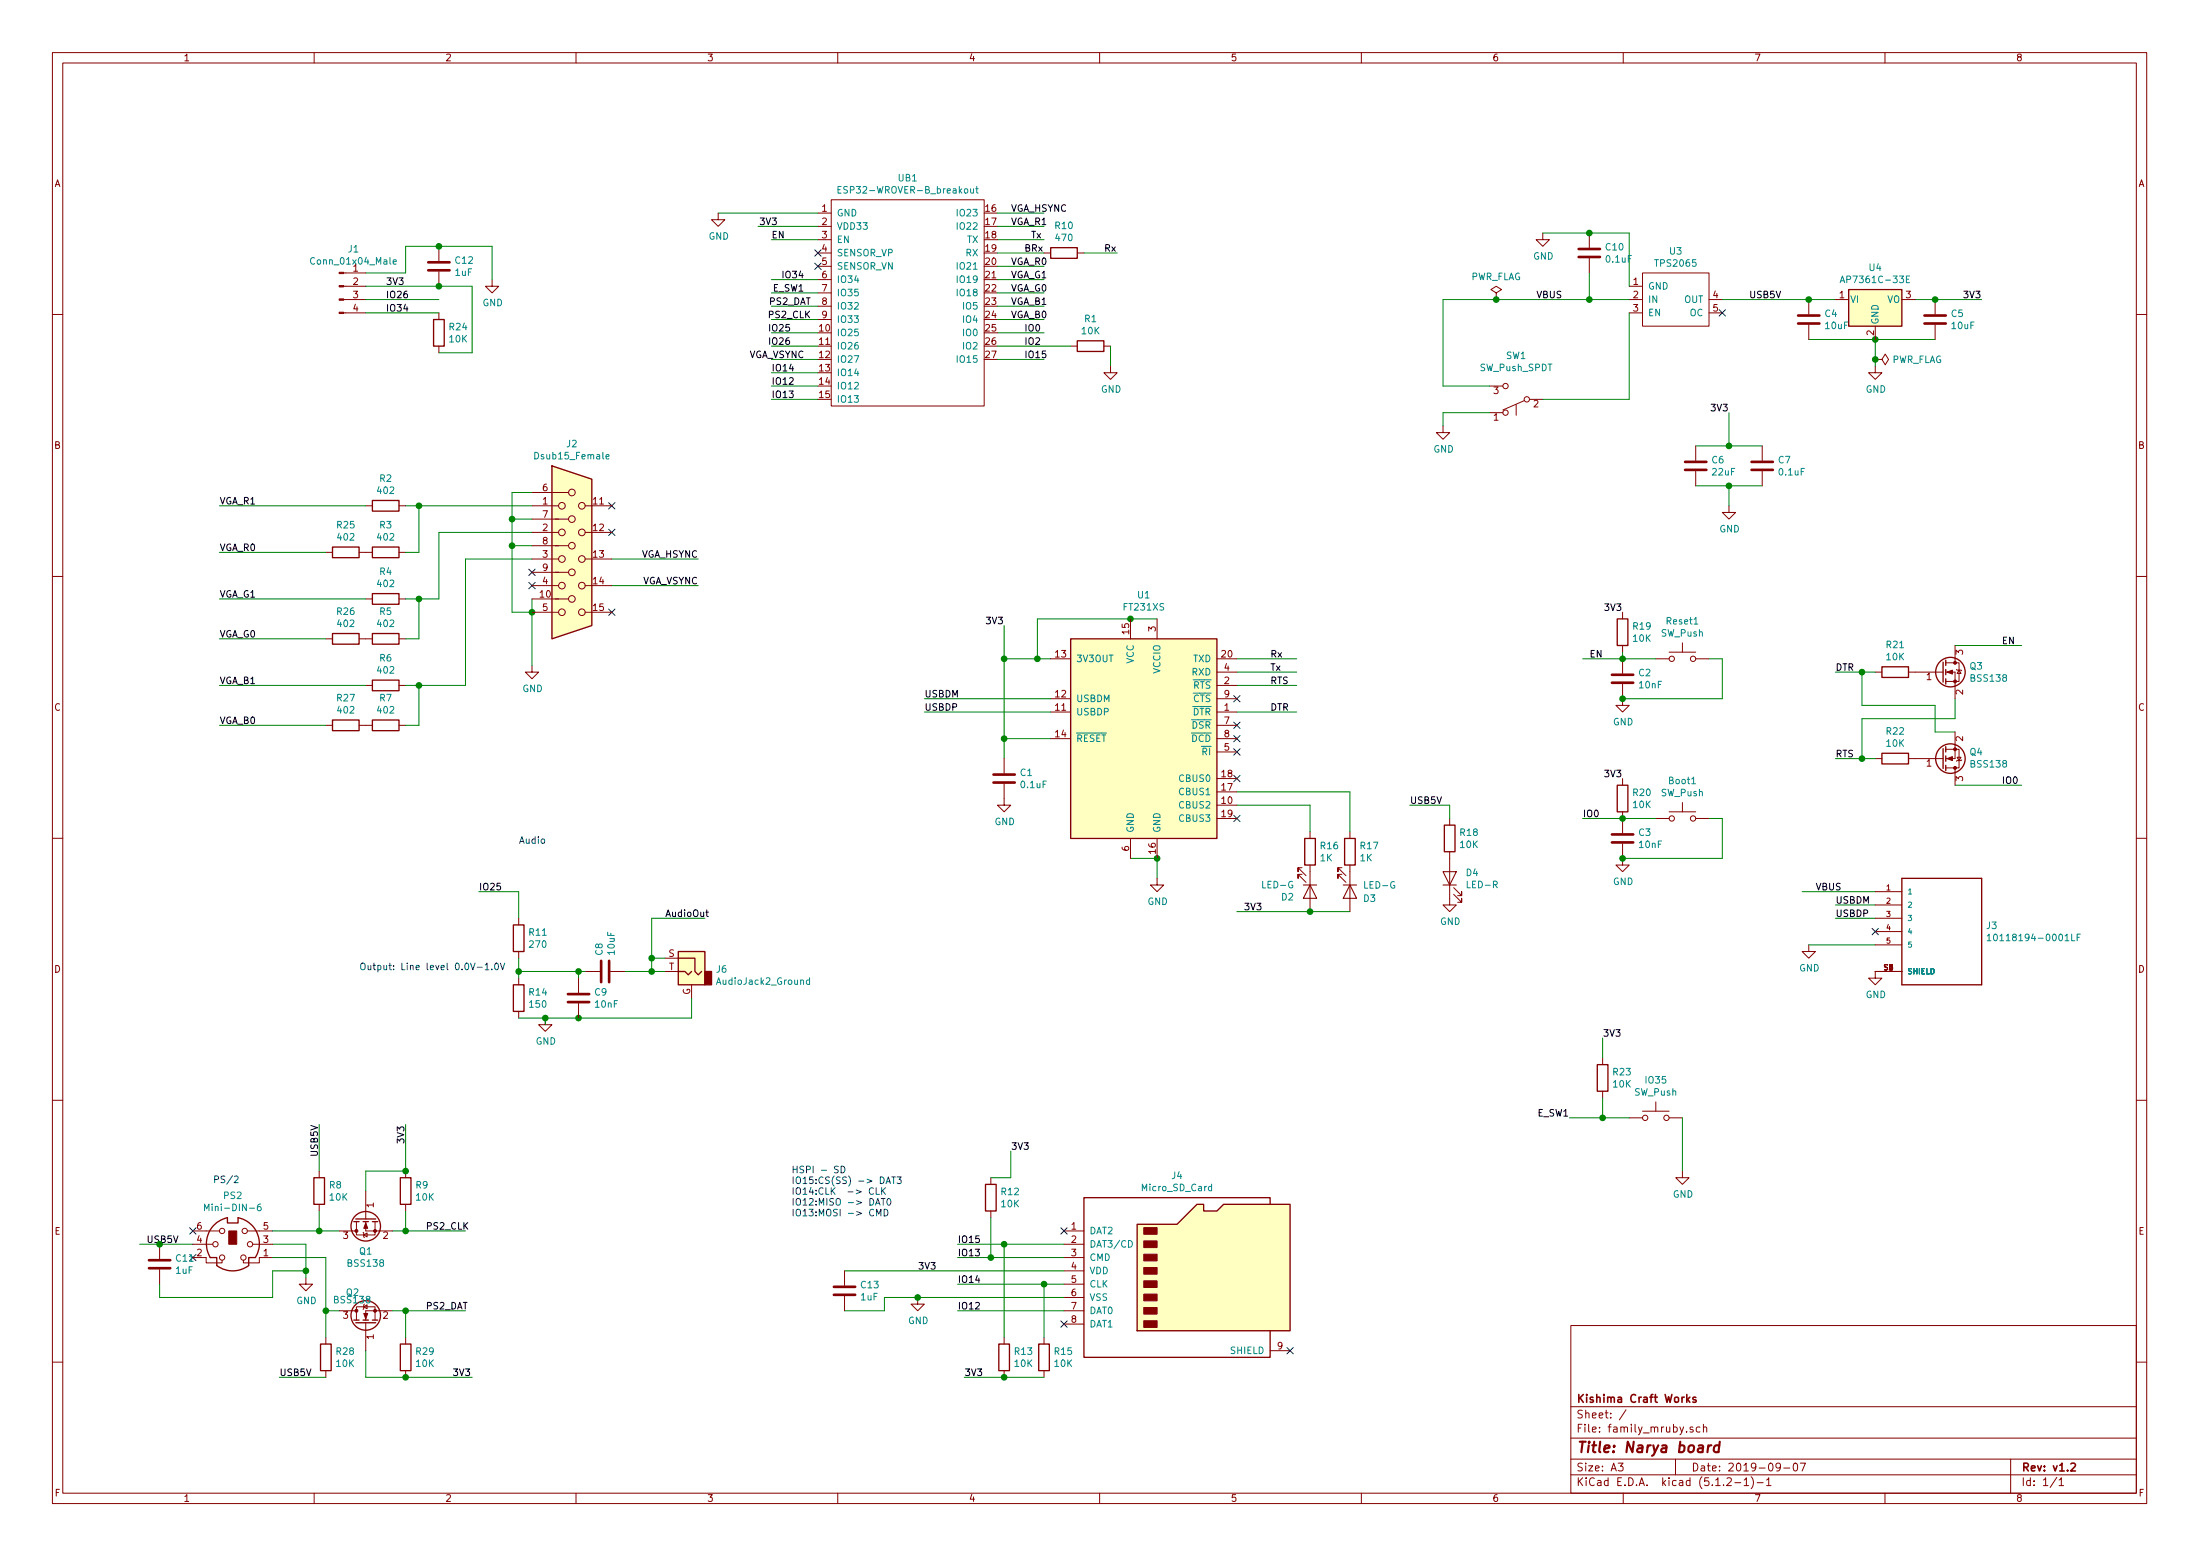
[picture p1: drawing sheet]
<svg xmlns="http://www.w3.org/2000/svg" width="420mm" height="297mm" viewBox="0 0 420 297" stroke-linecap="round" stroke-linejoin="round" font-family="sans-serif">
<g fill="none" stroke="#840000" stroke-width=".19">
<path d="M10 10h400v277h-400zM12 12h396v273.1h-396zM60 10v2M110 10v2M160 10v2M210 10v2M260 10v2M310 10v2M360 10v2M158.7 38.1h29.3v39.4h-29.3zM65.6 57.2h4.2M65.6 54.6h4.2"/>
<path d="M65.6 59.7h4.2M65.6 52.1h4.2M83.8 47v2.8M83.8 51.9v2.7M83.8 59.7v1.3M94 53.4v1.2h1.2l-1.2 1.3-1.3-1.3h1.3M137.2 40.7v1.2h1.2l-1.2 1.3-1.3-1.3h1.3M156.2 48.3h2.5M156.2 40.7h2.5M156.2 43.2h2.5M156.2 45.8h2.5M156.2 50.8h2.5"/>
<path d="M156.2 53.4h2.5M156.2 55.9h2.5M156.2 58.5h2.5M199.4 48.3h1.3M205.7 48.3h1.3M285.7 55.9l1.1-.6-1.1-.7-1 .7 1 .6v1.3M285.7 57.2h.1M294.6 44.5v1.3h1.3l-1.3 1.2-1.2-1.2h1.2M303.5 44.5v2.8M303.5 49.3v2.8M311.1 57.2h2.6M311.1 54.6h2.6"/>
<path d="M311.1 59.7h2.6M313.7 52.1h12.7v10.2h-12.7zM326.4 57.2h2.5M326.4 59.7h2.5M345.4 57.2v2.8M350.5 57.2h2.6M363.2 57.2h2.6M369.6 57.2v2.8M10 60h2M83.8 66.1v1.2M156.2 61h2.5M204.5 66.1h1.2"/>
<path d="M210.8 66.1h1.3M212.1 69.9v1.3h1.3l-1.3 1.2-1.3-1.2h1.3M284.5 78.8h2.5M284.5 73.7h2.5M289.6 77.3v2M291.1 76.5l-4.1 1.8M292.1 76.2h2.5M345.4 62v2.8M358.1 69.9v1.3h1.3l-1.3 1.2-1.2-1.2h1.2M358.1 68.6h1.3l.6-1 .7 1-.7 1-.6-1M358.1 68.6h.1M358.1 62.3v2.5"/>
<path d="M369.6 62v2.8M408 60h2M69.8 96.6h1.3M76.2 96.6h1.3M101.6 96.6h5.1M101.6 99.1h7M101.6 94h7M111.8 96.6h5M275.6 81.3v1.3h1.3l-1.3 1.3-1.3-1.3h1.3M323.8 85.1v2.8M323.8 90v2.7M330.2 96.6v1.2h1.3l-1.3 1.3-1.3-1.3h1.3"/>
<path d="M336.5 85.1v2.8M336.5 90v2.7M10 110h2M62.2 105.4h1.3M68.6 105.4h2.5M69.8 114.3h1.3M76.2 105.4h1.3M76.2 114.3h1.3M101.6 114.3h7M101.6 109.3h7M101.6 104.2h7M101.6 101.6h5.1"/>
<path d="M101.6 106.7h5.1M101.6 111.8h5.1M101.6 116.9h5.1M111.8 101.6h5M111.8 106.7h5M111.8 111.8h5M111.8 116.9h5M215.9 118.1v3.9M221 118.1v3.9M309.9 116.9v1.2M408 110h2M62.2 122h1.3"/>
<path d="M62.2 138.5h1.3M68.6 122h2.5M68.6 138.5h2.5M69.8 130.8h1.3M76.2 122h1.3M76.2 130.8h1.3M76.2 138.5h1.3M101.6 127v1.3h1.3l-1.3 1.3-1.3-1.3h1.3M200.7 125.8h3.8M200.7 135.9h3.8M200.7 133.4h3.8M232.4 125.8h3.8"/>
<path d="M232.4 128.3h3.8M232.4 130.8h3.8M232.4 138.5h3.8M232.4 135.9h3.8M232.4 133.4h3.8M309.9 130.6v4.1h1.2l-1.2 1.2-1.3-1.2h1.3M309.9 123.2v1.3M309.9 125.8v2.8M316.2 125.8h2.6M318.8 124.5h5M321.3 122.7v1.8M323.8 125.8h2.6"/>
<path d="M358.1 128.3h1.3M364.5 128.3h6.6M371.6 128.3h1.8v5.1M371.6 126.5h1.8M373.4 126.5h.7v3.6h-2.5M373.4 139.7v5.1h-1.8M373.4 123.2v3.3M373.6 127.8l1 .3M374.1 127.9l.4 .7h-.7zM191.8 149.6v4.1h1.2l-1.2 1.3-1.3-1.3h1.3M191.8 144.8v2.8M200.7 141h3.8"/>
<path d="M232.4 156.2h3.8M232.4 153.7h3.8M232.4 141h3.8M232.4 151.2h3.8M232.4 148.6h3.8M232.4 143.5h3.8M250.2 158.8v1.3M257.8 158.8v1.3M276.9 156.2v1.3M309.9 148.6v1.3M309.9 155v4M316.2 156.2h2.6"/>
<path d="M318.8 155h5M321.3 153.2v1.8M323.8 156.2h2.6M358.1 144.8h1.3M364.5 144.8h6.6M371.6 143h2.5v3.6h-.7M371.6 146.6h1.8M373.4 146.6v3.3M373.8 144.6h.7l-.4 .6zM374.6 145.1l-1 .2M10 160h2M99.1 175.3v1.3"/>
<path d="M215.9 160.1v3.8M221 167.7v1.2h1.2l-1.2 1.3-1.3-1.3h1.3M221 160.1v3.8M248.7 165.6h-.8v.8v-.8l1.5 1.6M248.7 166.9h-.8v.8v-.8l1.5 1.5M250.2 165.1v8.9M256.3 165.6h-.8v.8v-.8l1.5 1.6M256.3 166.9h-.8v.8v-.8l1.5 1.5M257.8 165.1v8.9M276.9 162.6v10.2h1.2l-1.2 1.2-1.3-1.2h1.3M277.6 170.7l1.5 1.5v-.7v.7h-.7M277.6 169.5l1.5 1.5v-.8v.8h-.7"/>
<path d="M309.9 161.1v4h1.2l-1.2 1.3-1.3-1.3h1.3M358.1 170.2h5.1M358.1 172.8h5.1M358.1 175.3h5.1M358.1 177.8h5.1M408 160h2M99.1 181.6v1.3M99.1 186.7v1.3M99.1 193.1v1.2M104.1 194.3v1.3h1.3l-1.3 1.3-1.2-1.3h1.2M110.5 186.7v2.8M110.5 191.6v2.7"/>
<path d="M111.8 185.5h2.8M116.6 185.5h2.8M127 185.5h2.5M127 182.9h2.5M132.1 188v2.5M345.4 180.4v1.2h1.3l-1.3 1.3-1.2-1.3h1.2M358.1 180.4h5.1M363.2 185.5h-5.1v1.2h1.3l-1.3 1.3-1.2-1.3h1.2M10 210h2M306.1 202v1.2M306.1 208.3v1.3M311.1 213.4h2.6"/>
<path d="M313.7 212.1h5.1M316.2 210.3v1.8M318.8 213.4h2.5M408 210h2M30.5 237.5v2.8M36.8 235h5.1M36.8 237.5h3.8M47.2 235h4.9M48.3 237.5h3.8M61 223.6v1.2M61 229.9v1.3M64.8 235h3.3"/>
<path d="M68.1 233.2v1.8M69.3 235.2l.3 1.1M69.5 235.7l.6-.3v.7zM69.8 233.2v1.8h5.1M69.8 227.4v5.3M71.6 233.2v2.5h-3.5v-.7M77.5 223.6v1.2M77.5 229.9v1.3M189.2 224.8v1.3M189.2 231.2v1.2M203.2 235h3.8M203.2 237.5h3.8"/>
<path d="M321.3 223.6v1.2h1.3l-1.3 1.3-1.3-1.3h1.3M30.5 242.4v2.7M36.8 240.1h2.6v1h3v-.5M52.1 240.1h-2.6v1h-3v-.5M58.4 243.9v1.2h1.3l-1.3 1.3-1.3-1.3h1.3M62.2 255.3v1.3M64.8 250.2h3.3M68.1 250.2v-.7h3.5v2.5M68.1 250.2v1.8M69.5 249.5l.6-.4v.7zM69.6 249l-.3 1M69.8 252.5v5.3"/>
<path d="M74.9 250.2h-5.1v1.8M77.5 255.3v1.3M161.3 242.6v2.8M161.3 247.4v2.8M175.3 247.7v1.3h1.2l-1.2 1.2-1.3-1.2h1.3M191.8 255.3v1.3M199.4 255.3v1.3M203.2 240.1h3.8M203.2 242.6h3.8M203.2 245.1h3.8M203.2 247.7h3.8M203.2 250.2h3.8"/>
<path d="M203.2 252.8h3.8M242.6 257.8h3.8M300 253h108v32.1h-108zM10 260h2M62.2 261.7v1.2M77.5 261.7v1.2M191.8 261.7v1.2M199.4 261.7v1.2M300 278.5h108M300 274.5h108M300 268.5h108M309 279.3h1l-.5 .6 .4 .1v.7l-.2 .1-.7-.1"/>
<path d="M310.5 269.1l-1.2 2M320 278.5v3M323.3 272.5l-.3-.1-.2 .2v.2l.5 .2v.3h-.5M324.7 272.5l-.4-.1-.3 .3v.6l.3 .1 .4-.1M325.3 272.5l.2-.1 .4 .1 .1 .9M325.3 271.9v1.5M340 279.9l-.2 .3h-.5l-.1-.3 .1-.5 .5-.1 .2 .2a1.19 1.19 0 0 1-.2 1.2l-.5 .1M342.6 279.5l.4-.2a.94 .94 0 0 1 0 1.5 .82 .82 0 0 1-.4-1.3zM343.8 279.3h1l-.6 1.5M384 278.5v6.6M408 260h2M60 285.1v1.9"/>
<path d="M110 285.1v1.9M160 285.1v1.9M210 285.1v1.9M260 285.1v1.9M300 281.5h108M310 285.1v1.9M329.8 282.3l.6-.2 .2 .2 .1 .2-1 1.1h1M331.3 283h1.2M333.1 282.5l.4-.4v1.5M333.1 283.6h.9M334.4 281.9a1.71 1.71 0 0 1 0 2.3M335.6 283h1.1"/>
<path d="M337.4 282.5l.4-.4v1.5M337.4 283.6h.8M340.7 280.2h1.1M360 285.1v1.9M392.8 282l-1.3 2M393.2 282.5l.5-.4v1.5M393.2 283.6h.9"/>
<circle cx="287.5" cy="73.7" r=".51"/>
<circle cx="287.5" cy="78.8" r=".51"/>
<circle cx="291.6" cy="76.2" r=".51"/>
<circle cx="107.3" cy="96.6" r=".63"/>
<circle cx="109.2" cy="99.1" r=".63"/>
<circle cx="109.2" cy="94" r=".63"/>
<circle cx="111.1" cy="96.6" r=".63"/>
<circle cx="107.3" cy="116.9" r=".63"/>
<circle cx="107.3" cy="101.6" r=".63"/>
<circle cx="107.3" cy="111.8" r=".63"/>
<circle cx="107.3" cy="106.7" r=".63"/>
<circle cx="109.2" cy="114.3" r=".63"/>
<circle cx="109.2" cy="109.3" r=".63"/>
<circle cx="109.2" cy="104.2" r=".63"/>
<circle cx="111.1" cy="101.6" r=".63"/>
<circle cx="111.1" cy="106.7" r=".63"/>
<circle cx="111.1" cy="111.8" r=".63"/>
<circle cx="111.1" cy="116.9" r=".63"/>
<circle cx="319.3" cy="125.8" r=".51"/>
<circle cx="323.3" cy="125.8" r=".51"/>
<circle cx="319.3" cy="156.2" r=".51"/>
<circle cx="323.3" cy="156.2" r=".51"/>
<circle cx="314.2" cy="213.4" r=".51"/>
<circle cx="318.3" cy="213.4" r=".51"/>
<circle cx="41.1" cy="237.5" r=".51"/>
<circle cx="42.4" cy="235" r=".51"/>
<circle cx="46.7" cy="235" r=".51"/>
<circle cx="47.8" cy="237.5" r=".51"/>
<circle cx="42.4" cy="240.1" r=".51"/>
<circle cx="46.5" cy="240.1" r=".51"/>
</g>
<path d="M322.3 267.1l.4 .6M322.7 266.7l-.6 .6M323.9 266.8a.37 .37 0 0 0-.6 .1l.1 .2 .5 .2 .1 .1-.3 .3-.4-.1M395.5 279.5l.6-.2 .3 .4-.9 1.1h.9" fill="none" stroke="#840000" stroke-width=".3"/>
<path d="M326.3 275.9l-.2 1.3M326.8 275.9a.55 .55 0 0 0-.6 .4M328.3 276a.68 .68 0 0 0-.9 .3v.7l.2 .2 .6-.1M328.4 275.2l-.2 2" fill="none" stroke="#840000" stroke-width=".41"/>
<g fill="none" stroke="#008400" stroke-width=".19">
<path d="M69.8 57.2h14M69.8 52.1h7.7v-5.1h16.5v6.4M69.8 59.7h14M69.8 54.6h20.4v12.7h-6.4M137.2 40.7h19M144.8 43.2h11.4M147.3 45.8h8.9M147.3 53.4h8.9M147.3 55.9h8.9M147.3 58.5h8.9M190.5 43.2h8.9M190.5 45.8h8.9"/>
<path d="M190.5 48.3h8.9M190.5 53.4h8.9M190.5 55.9h8.9M190.5 58.5h8.9M190.5 50.8h8.9M190.5 40.7h8.9M207 48.3h6.4M294.6 44.5h16.5v10.1M303.5 52.1v5.1M311.1 57.2h-35.5v16.5h8.9M311.1 59.7v16.5h-16.5M328.9 57.2h21.6"/>
<path d="M365.8 57.2h12.7M147.3 63.5h8.9M147.3 73.7h8.9M147.3 76.2h8.9M147.3 68.6h8.9M147.3 71.2h8.9M147.3 61h8.9M147.3 66.1h8.9M190.5 63.5h8.9M190.5 68.6h8.9M190.5 61h8.9M190.5 66.1h14"/>
<path d="M212.1 66.1v3.8M284.5 78.8h-8.9v2.5M330.2 78.8v6.3M345.4 64.8h24.2M358.1 64.8v5.1M41.9 96.6h27.9M77.5 96.6h24.1M80 96.6v8.8h-2.5M97.8 99.1h3.8M101.6 94h-3.8v22.9h3.8M323.8 92.7h12.7M323.8 85.1h12.7"/>
<path d="M330.2 92.7v3.9M41.9 105.4h20.3M41.9 114.3h27.9M80 114.3v7.7h-2.5M97.8 104.2h3.8M101.6 106.7h-12.7v24.1h-11.4M101.6 101.6h-17.8v12.7h-6.3M101.6 114.3v12.7M116.8 106.7h16.5M116.8 111.8h16.5M191.8 119.4v25.4M221 118.1h-22.9v7.7"/>
<path d="M41.9 130.8h27.9M41.9 122h20.3M41.9 138.5h20.3M80 130.8v7.7h-2.5M176.5 135.9h24.2M176.5 133.4h24.2M191.8 125.8h8.9M236.2 125.8h11.4M236.2 135.9h11.4M236.2 130.8h11.4M236.2 128.3h11.4M302.3 125.8h13.9"/>
<path d="M309.9 124.5v1.3M326.4 125.8h2.5v7.6h-19M350.5 128.3h7.6M355.6 128.3v6.4h14v5h3.8M373.4 133.4v3.8h-17.8v7.6M373.4 123.2h12.7M191.8 141h8.9M236.2 151.2h21.6v7.6M236.2 153.7h14v5.1M269.2 153.7h7.7v2.5M302.3 156.2h13.9M326.4 156.2h2.5v7.7h-19"/>
<path d="M350.5 144.8h7.6M373.4 149.9h12.7M91.4 170.2h7.7v5.1M134.6 175.3h-10.1v10.2M215.9 163.9h5.1v3.8M236.2 174h21.6M344.2 170.2h13.9M350.5 175.3h7.6M350.5 172.8h7.6M99.1 182.9v3.8M99.1 185.5h12.7M104.1 194.3v1.3"/>
<path d="M110.5 185.5v1.2M119.4 185.5h7.6M124.5 182.9h2.5M132.1 190.5v3.8h-33M306.1 198.2v3.8M345.4 180.4h12.7M61 214.7v8.9M77.5 214.7v8.9h-7.7v3.8M193 219.7v5.1h-3.8M299.7 213.4h11.4M306.1 209.6v3.8M321.3 213.4v10.2"/>
<path d="M26.7 237.5h10.1M52.1 237.5h6.3v6.4M52.1 235h12.7M61 231.2v3.8M74.9 235h14M77.5 231.2v3.8M182.9 237.5h20.3M189.2 232.4v7.7M191.8 237.5v17.8M52.1 240.1h10.1v15.2M58.4 242.6h-6.3v5.1h-21.6v-2.6M62.2 250.2h2.6"/>
<path d="M69.8 257.8v5.1h20.4M74.9 250.2h14M77.5 250.2v5.1M161.3 242.6h41.9M182.9 240.1h20.3M182.9 245.1h20.3M182.9 250.2h20.3M199.4 245.1v10.2M203.2 247.7h-34.3v2.5h-7.6M53.3 262.9h8.9M184.1 262.9h15.3"/>
</g>
<g fill="none" stroke="#000084" stroke-width=".19">
<path d="M155.6 47.7l1.2 1.2M155.6 50.2l1.2 1.2M156.8 47.7l-1.2 1.2M156.8 50.2l-1.2 1.2M328.3 59.1l1.2 1.2M329.5 59.1l-1.2 1.2M116.2 95.9l1.2 1.3M117.4 95.9l-1.2 1.3M101 108.6l1.2 1.3M101 111.2l1.2 1.2M102.2 108.6l-1.2 1.3M102.2 111.2l-1.2 1.2"/>
<path d="M116.2 116.3l1.2 1.2M116.2 101l1.2 1.2M117.4 116.3l-1.2 1.2M117.4 101l-1.2 1.2M235.6 137.9l1.2 1.2M235.6 132.8l1.2 1.2M236.8 137.9l-1.2 1.2M236.8 132.8l-1.2 1.2M235.6 140.4l1.2 1.2M235.6 142.9l1.2 1.3M235.6 148l1.2 1.2M235.6 155.6l1.2 1.3"/>
<path d="M236.8 140.4l-1.2 1.2M236.8 142.9l-1.2 1.3M236.8 148l-1.2 1.2M236.8 155.6l-1.2 1.3M357.5 177.2l1.2 1.2M358.7 177.2l-1.2 1.2M36.2 239.5l1.2 1.2M36.2 234.4l1.2 1.2M37.4 239.5l-1.2 1.2M37.4 234.4l-1.2 1.2M202.6 234.4l1.2 1.2M203.8 234.4l-1.2 1.2"/>
<path d="M202.6 252.2l1.2 1.2M203.8 252.2l-1.2 1.2M245.8 257.2l1.2 1.3M247 257.2l-1.2 1.3"/>
</g>
<g fill="#008400" stroke="#008400" stroke-width=".25">
<circle cx="358.1" cy="64.8" r=".51"/>
<circle cx="345.4" cy="57.2" r=".51"/>
<circle cx="369.6" cy="57.2" r=".51"/>
<circle cx="309.9" cy="125.8" r=".51"/>
<circle cx="309.9" cy="133.4" r=".51"/>
<circle cx="309.9" cy="156.2" r=".51"/>
<circle cx="309.9" cy="163.9" r=".51"/>
<circle cx="355.6" cy="128.3" r=".51"/>
<circle cx="355.6" cy="144.8" r=".51"/>
<circle cx="358.1" cy="68.6" r=".51"/>
<circle cx="191.8" cy="125.8" r=".51"/>
<circle cx="191.8" cy="141" r=".51"/>
<circle cx="198.1" cy="125.8" r=".51"/>
<circle cx="80" cy="114.3" r=".51"/>
<circle cx="80" cy="130.8" r=".51"/>
<circle cx="80" cy="96.6" r=".51"/>
<circle cx="189.2" cy="240.1" r=".51"/>
<circle cx="191.8" cy="237.5" r=".51"/>
<circle cx="215.9" cy="118.1" r=".51"/>
<circle cx="221" cy="163.9" r=".51"/>
<circle cx="306.1" cy="213.4" r=".51"/>
<circle cx="191.8" cy="262.9" r=".51"/>
<circle cx="199.4" cy="245.1" r=".51"/>
<circle cx="62.2" cy="250.2" r=".51"/>
<circle cx="77.5" cy="250.2" r=".51"/>
<circle cx="77.5" cy="223.6" r=".51"/>
<circle cx="77.5" cy="235" r=".51"/>
<circle cx="61" cy="235" r=".51"/>
<circle cx="77.5" cy="262.9" r=".51"/>
<circle cx="104.1" cy="194.3" r=".51"/>
<circle cx="101.6" cy="116.9" r=".51"/>
<circle cx="97.8" cy="99.1" r=".51"/>
<circle cx="97.8" cy="104.2" r=".51"/>
<circle cx="124.5" cy="185.5" r=".51"/>
<circle cx="124.5" cy="182.9" r=".51"/>
<circle cx="303.5" cy="44.5" r=".51"/>
<circle cx="303.5" cy="57.2" r=".51"/>
<circle cx="110.5" cy="194.3" r=".51"/>
<circle cx="110.5" cy="185.5" r=".51"/>
<circle cx="99.1" cy="185.5" r=".51"/>
<circle cx="330.2" cy="92.7" r=".51"/>
<circle cx="330.2" cy="85.1" r=".51"/>
<circle cx="175.3" cy="247.7" r=".51"/>
<circle cx="285.7" cy="57.2" r=".51"/>
<circle cx="30.5" cy="237.5" r=".51"/>
<circle cx="58.4" cy="242.6" r=".51"/>
<circle cx="83.8" cy="54.6" r=".51"/>
<circle cx="83.8" cy="47" r=".51"/>
<circle cx="250.2" cy="174" r=".51"/>
</g>
<g fill="none" stroke="#840000" stroke-width=".51">
<path d="M81.8 51.6h4.1M81.8 50.1h4.1M301.5 49.1h4.1M301.5 47.5h4.1M343.4 61.8h4.1M343.4 60.2h4.1M367.5 61.8h4.1M367.5 60.2h4.1M321.8 89.7h4.1M321.8 88.2h4.1M334.5 89.7h4.1M334.5 88.2h4.1"/>
<path d="M307.8 130.3h4.1M307.8 128.8h4.1M189.7 149.4h4.1M189.7 147.9h4.1M307.8 159.3h4.1M307.8 160.8h4.1M108.5 191.3h4M108.5 189.8h4M114.8 183.4v4.1M116.3 183.4v4.1M28.4 242.1h4.1M28.4 240.6h4.1"/>
<path d="M159.3 247.2h4M159.3 245.7h4"/>
</g>
<g fill="none" stroke="#008484" stroke-width=".19">
<path d="M160 36.2h.5M160.6 35.6h-.6v1.3h.6M185.4 36v.8l.4 .1 .1-.2M185.9 36v.9M186.3 36h.5M186.5 35.6v1.1l.3 .2M75.1 50l.6-.1-.1-.3h-.3l-.2 .2 .1 .6h.4M351.4 54l.5-1.3 .4 1.3M351.6 53.6h.6M364.1 53.3h.4M364.7 52.7h-.6v1.3h.6M115.7 87.2l.6-.1v-.3h-.4l-.2 .2 .1 .6h.5"/>
<path d="M323.1 149.6h.7M379.5 178.7l.4-.4v1.3M379.5 179.6h.7M395.7 178.3v1.3h.6M396.7 178.9h.4M397.3 178.3h-.6v1.3M154.6 187.1h-.3l-.3 .2 .1 .6h.5M154.6 186.7v1.2M39.1 231.1v-1.2l.4 .9 .4-.9v1.2M49.8 229.9h-.3a.79 .79 0 0 0-.1 1.2h.4l.1-.5-.3-.3h-.2l-.3 .3M215.5 236.8a.64 .64 0 0 1 .8 .7 .64 .64 0 0 1-.8 .6zM231.4 226.5h-.4l-.2 .2 .1 .6h.5"/>
<path d="M231.4 226v1.3"/>
</g>
<g fill="none" stroke="#840000" stroke-width=".25">
<path d="M200.7 47.3h5v2h-5zM353.1 55.3h10.1v7h-10.1zM82.8 61h2v5.1h-2zM205.7 65.1h5.1v2h-5.1zM71.1 95.5h5.1v2.1h-5.1zM105.4 88.9l7.6 2.6v27.9l-7.6 2.6zM63.5 104.4h5.1v2.1h-5.1zM71.1 104.4h5.1v2.1h-5.1zM71.1 113.3h5.1v2.1h-5.1zM308.9 118.1h2v5.1h-2zM63.5 120.9h5.1v2.1h-5.1zM63.5 137.5h5.1v2h-5.1z"/>
<path d="M71.1 120.9h5.1v2.1h-5.1zM71.1 129.8h5.1v2.1h-5.1zM71.1 137.5h5.1v2h-5.1zM204.5 122h27.9v38.1h-27.9zM359.4 127.3h5.1v2h-5.1zM371.1 126.4v3.8M371.6 126v1M371.6 127.8v1M371.6 129.6v1M275.8 157.5h2.1v5.1h-2.1zM308.9 149.9h2v5.1h-2zM359.4 143.8h5.1v2h-5.1z"/>
<path d="M371.1 142.9v3.8M371.6 142.5v1M371.6 144.3v1M371.6 146.1v1M98 176.6h2.1v5h-2.1zM249.2 160.1h2v5h-2zM256.8 160.1h2v5h-2zM363.2 167.7h15.3v20.3h-15.3zM98 188h2.1v5.1h-2.1zM129.5 181.6h5.1v6.4h-5.1zM129.5 185.5h1.3l.6 .6 .7-.6M129.5 182.9h3.2v2.6l.6 .6 .7-.6"/>
<path d="M305.1 203.2h2v5.1h-2zM45.5 232.4v1.1h-2.1v-1.1a5.1 5.1 0 0 0-3.3 7.7h1.3v1.5a5.1 5.1 0 0 0 6.1 0v-1.5h1.3a5 5 0 0 0-3.3-7.6M59.9 224.8h2.1v5.1h-2.1zM67.6 233.2h1M67.9 232.7h3.9M69.3 233.2h1.1M71.1 233.2h1M76.5 224.8h2v5.1h-2zM188.2 226.1h2v5.1h-2zM217.2 233.7h7.6l3.8-3.8h1.3v1.3h2.5l1.3-1.3h12.7v24.1h-29.2zM242.6 229.9v-1.3h-35.6v30.5h35.6v-5.1M61.2 256.6h2v5.1h-2z"/>
<path d="M67.6 252h1M67.9 252.5h3.9M69.3 252h1.1M71.1 252h1M76.5 256.6h2v5.1h-2zM190.8 256.6h2v5.1h-2zM198.4 256.6h2v5.1h-2z"/>
<circle cx="372.5" cy="128.3" r="2.82"/>
<circle cx="372.5" cy="144.8" r="2.82"/>
<circle cx="69.8" cy="234.1" r="2.82"/>
<circle cx="69.8" cy="251.1" r="2.82"/>
</g>
<g fill="none" stroke="#0000c2" stroke-width=".19">
<path d="M91.1 184.6h1M92.7 184.2l.3-.3v1.2M92.7 185.1h.7M93.9 185v.1M94.6 184l.2-.1a.67 .67 0 0 1 .4 .6 .67 .67 0 0 1-.4 .6l-.3-.5zM95.6 183.9l.4 1.2 .4-1.2M44.8 224.6l.4-.1 .3 .4-.8 .9h.8M160.1 222.7l-.5-.1-.2 .1v.4l.6 .3 .1 .3-.3 .2-.4-.1M160.6 222.6a.64 .64 0 0 1 .8 .7 .64 .64 0 0 1-.8 .6zM166.8 226.9a.6 .6 0 0 0-.8 .4 .6 .6 0 0 0 .5 .7l.3-.1M167.2 230.1l.4-1.3 .5 1.3M167.3 226.7v1.3h.6"/>
<path d="M167.3 229.7h.6M167.4 232.1v-1.3l.4 1 .4-1v1.3M168.3 228.8h.7M168.4 226.7v1.3M168.6 227.3l.5 .7M168.7 228.8v1.3M168.9 230.8a.64 .64 0 0 1 .7 .7 .64 .64 0 0 1-.7 .6zM169.1 226.7l-.7 .8M169.2 225.9l.4-1.2 .5 1.2M169.3 225.6h.7M169.6 228.9l.1-.1a.67 .67 0 0 1 .4 .6 .67 .67 0 0 1-.4 .7 .83 .83 0 0 1-.1-1.2zM170.3 224.7h.7"/>
<path d="M170.7 224.7v1.2M171.3 224.7h.8l-.4 .5 .4 .1-.1 .6h-.5l-.2-.1"/>
</g>
<g fill="#ffffc2" stroke="#ffffc2" stroke-width=".19">
<path d="M217.2 233.7h7.6l3.8-3.8h1.3v1.3h2.5l1.3-1.3h12.7v24.1h-29.2z"/>
<path d="M204.5 122h27.9v38.1h-27.9z"/>
<path d="M105.4 88.9l7.6 2.6v27.9l-7.6 2.6z"/>
<path d="M129.5 181.6h5.1v6.4h-5.1z"/>
<path d="M353.1 55.3h10.1v7h-10.1z"/>
</g>
<g fill="#840000" stroke="#840000" stroke-width=".19">
<path d="M218.4 252.1h2.6v1.3h-2.6z"/>
<path d="M218.4 249.6h2.6v1.3h-2.6z"/>
<path d="M218.4 247.1h2.6v1.2h-2.6z"/>
<path d="M218.4 244.5h2.6v1.3h-2.6z"/>
<path d="M218.4 242h2.6v1.2h-2.6z"/>
<path d="M218.4 239.4h2.6v1.3h-2.6z"/>
<path d="M218.4 236.9h2.6v1.3h-2.6z"/>
<path d="M218.4 234.4h2.6v1.2h-2.6z"/>
<path d="M69.5 250.7h.7l-.4 1.1z"/>
<path d="M43.7 235h1.5v2.5h-1.5z"/>
<path d="M69.8 233.5l.4 1h-.7z"/>
<path d="M371.9 128.3l1-.4v.8z"/>
<path d="M371.9 144.8l1-.4v.8z"/>
<path d="M64.8 59.6h.8v.3h-.8z"/>
<path d="M64.8 57.1h.8v.2h-.8z"/>
<path d="M64.8 54.5h.8v.3h-.8z"/>
<path d="M64.8 52h.8v.2h-.8z"/>
<circle cx="71.6" cy="250.2" r=".28"/>
<circle cx="68.1" cy="250.2" r=".28"/>
<circle cx="71.6" cy="235" r=".28"/>
<circle cx="68.1" cy="235" r=".28"/>
<circle cx="373.4" cy="130.1" r=".28"/>
<circle cx="373.4" cy="126.5" r=".28"/>
<circle cx="373.4" cy="143" r=".28"/>
<circle cx="373.4" cy="146.6" r=".28"/>
</g>
<path d="M248.9 168.9h2.6M250.2 168.9l1.3 2.6h-2.6zM256.5 168.9h2.6M257.8 168.9l1.3 2.6h-2.6zM275.6 166.4h2.5l-1.2 2.5zM275.6 168.9h2.5" fill="none" stroke="#840000" stroke-width=".2"/>
<path d="M134.6 185.5h1.3v2.5h-1.3z" fill="#840000" stroke="#840000" stroke-width=".25"/>
<path d="M134.8 174.1h.5M135 173.7v1.1l.3 .2" fill="none" stroke="#000" stroke-width=".19"/>
<text font-size="2.8" fill="#840000" x="301" y="277.3">Title: Narya board</text>
<g font-size="2.1" fill="#840000">
<text x="301" y="267.8">Kishima Craft Works</text>
<text x="301" y="273.5">File: family_mruby.sch</text>
<text x="301" y="270.8">Sheet: /</text>
<text x="301" y="280.9">Size: A3</text>
<text x="323" y="280.9">Date: 2019-09-07</text>
<text x="386" y="280.9">Rev: v1.2</text>
<text x="301" y="283.7">KiCad E.D.A. kicad (5.1.2-1)-1</text>
<text x="386" y="283.7">Id: 1/1</text>
</g>
<g font-size="1.8" fill="#840000">
<text x="35" y="11.7">1</text>
<text x="85" y="11.7">2</text>
<text x="135" y="11.7">3</text>
<text x="185" y="11.7">4</text>
<text x="235" y="11.7">5</text>
<text x="285" y="11.7">6</text>
<text x="335" y="11.7">7</text>
<text x="385" y="11.7">8</text>
<text x="10.4" y="35.7">A</text>
<text x="408.4" y="35.7">A</text>
<text x="157" y="40.4">1</text>
<text x="188.3" y="40.4">16</text>
<text x="157" y="43">2</text>
<text x="157" y="45.5">3</text>
<text x="188.3" y="43">17</text>
<text x="188.3" y="45.5">18</text>
<text x="67.5" y="51.9">1</text>
<text x="157" y="48">4</text>
<text x="157" y="50.6">5</text>
<text x="157" y="53.1">6</text>
<text x="188.3" y="48">19</text>
<text x="188.3" y="50.6">20</text>
<text x="188.3" y="53.1">21</text>
<text x="67.5" y="54.4">2</text>
<text x="67.5" y="56.9">3</text>
<text x="67.5" y="59.5">4</text>
<text x="157" y="55.7">7</text>
<text x="157" y="58.2">8</text>
<text x="188.3" y="55.7">22</text>
<text x="188.3" y="58.2">23</text>
<text x="311.9" y="54.4">1</text>
<text x="311.9" y="56.9">2</text>
<text x="311.9" y="59.5">3</text>
<text x="327.2" y="56.9">4</text>
<text x="327.2" y="59.5">5</text>
<text x="351.3" y="56.9">1</text>
<text x="364" y="56.9">3</text>
<text x="156.5" y="63.3">10</text>
<text x="156.5" y="65.8">11</text>
<text x="157" y="60.7">9</text>
<text x="188.3" y="60.7">24</text>
<text x="188.3" y="63.3">25</text>
<text x="188.3" y="65.8">26</text>
<text x="357.9" y="64" transform="rotate(-90 357.9 64)">2</text>
<text x="156.5" y="68.4">12</text>
<text x="156.5" y="70.9">13</text>
<text x="188.3" y="68.4">27</text>
<text x="156.5" y="73.4">14</text>
<text x="156.5" y="76">15</text>
<text x="285.3" y="75.2">3</text>
<text x="292.9" y="77.8">2</text>
<text x="285.3" y="80.3">1</text>
<text x="10.4" y="85.7">B</text>
<text x="408.4" y="85.7">B</text>
<text x="103.7" y="93.8">6</text>
<text x="103.7" y="96.3">1</text>
<text x="103.7" y="101.4">2</text>
<text x="103.7" y="98.8">7</text>
<text x="113.3" y="96.3">11</text>
<text x="113.3" y="101.4">12</text>
<text x="103.7" y="106.5">3</text>
<text x="103.7" y="103.9">8</text>
<text x="113.3" y="106.5">13</text>
<text x="103.7" y="111.5">4</text>
<text x="103.7" y="109">9</text>
<text x="113.3" y="111.5">14</text>
<text x="103.2" y="114.1">10</text>
<text x="103.7" y="116.6">5</text>
<text x="113.3" y="116.6">15</text>
<text x="201.6" y="125.5">13</text>
<text x="215.6" y="121" transform="rotate(-90 215.6 121)">15</text>
<text x="220.7" y="120.5" transform="rotate(-90 220.7 120.5)">3</text>
<text x="233.3" y="125.5">20</text>
<text x="374.9" y="125" transform="rotate(-90 374.9 125)">3</text>
<text x="233.8" y="130.6">2</text>
<text x="233.8" y="128.1">4</text>
<text x="367.9" y="129.8">1</text>
<text x="10.4" y="135.7">C</text>
<text x="201.6" y="135.7">11</text>
<text x="201.6" y="133.1">12</text>
<text x="233.8" y="135.7">1</text>
<text x="233.8" y="133.1">9</text>
<text x="374.9" y="132.6" transform="rotate(-90 374.9 132.6)">2</text>
<text x="408.4" y="135.7">C</text>
<text x="201.6" y="140.8">14</text>
<text x="233.8" y="143.3">5</text>
<text x="233.8" y="138.2">7</text>
<text x="233.8" y="140.8">8</text>
<text x="374.9" y="141.5" transform="rotate(-90 374.9 141.5)">2</text>
<text x="233.3" y="148.4">18</text>
<text x="367.9" y="146.3">1</text>
<text x="374.9" y="149.1" transform="rotate(-90 374.9 149.1)">3</text>
<text x="233.3" y="153.5">10</text>
<text x="233.3" y="150.9">17</text>
<text x="233.3" y="156">19</text>
<text x="215.6" y="162.4" transform="rotate(-90 215.6 162.4)">6</text>
<text x="220.7" y="162.9" transform="rotate(-90 220.7 162.9)">16</text>
<text x="10.4" y="185.7">D</text>
<text x="127.7" y="182.7">S</text>
<text x="127.7" y="185.2">T</text>
<text x="408.4" y="185.7">D</text>
<text x="131.8" y="190" transform="rotate(-90 131.8 190)">G</text>
<text x="71.4" y="230.5" transform="rotate(-90 71.4 230.5)">1</text>
<text x="10.4" y="235.7">E</text>
<text x="37.6" y="239.8">2</text>
<text x="37.6" y="237.3">4</text>
<text x="37.6" y="234.7">6</text>
<text x="50.3" y="239.8">1</text>
<text x="50.3" y="237.3">3</text>
<text x="50.3" y="234.7">5</text>
<text x="65.6" y="236.5">3</text>
<text x="73.2" y="236.5">2</text>
<text x="204.6" y="234.7">1</text>
<text x="204.6" y="237.3">2</text>
<text x="204.6" y="239.8">3</text>
<text x="408.4" y="235.7">E</text>
<text x="204.6" y="242.4">4</text>
<text x="204.6" y="244.9">5</text>
<text x="65.6" y="251.8">3</text>
<text x="73.2" y="251.8">2</text>
<text x="204.6" y="247.4">6</text>
<text x="204.6" y="250">7</text>
<text x="71.4" y="255.7" transform="rotate(-90 71.4 255.7)">1</text>
<text x="204.6" y="252.5">8</text>
<text x="244" y="257.6">9</text>
<text x="10.5" y="285.7">F</text>
<text x="35" y="286.7">1</text>
<text x="85" y="286.7">2</text>
<text x="135" y="286.7">3</text>
<text x="185" y="286.7">4</text>
<text x="235" y="286.7">5</text>
<text x="285" y="286.7">6</text>
<text x="335" y="286.7">7</text>
<text x="385" y="286.7">8</text>
<text x="408.5" y="285.7">F</text>
</g>
<g font-size="1.8" fill="#008484">
<text x="171.6" y="34.6">UB1</text>
<text x="159.8" y="41.3">GND</text>
<text x="161.2" y="36.9">ESP32-WROVER-B_breakout</text>
<text x="183.1" y="41.3">IO23</text>
<text x="135.3" y="45.8">GND</text>
<text x="159.8" y="43.9">VDD33</text>
<text x="159.8" y="46.4">EN</text>
<text x="183.1" y="43.9">IO22</text>
<text x="184.7" y="46.4">TX</text>
<text x="201.6" y="43.7">R10</text>
<text x="201.7" y="46">470</text>
<text x="306.7" y="47.8">C10</text>
<text x="59.8" y="50.5">Conn_01x04_Male</text>
<text x="66.5" y="48.2">J1</text>
<text x="87" y="52.7">1uF</text>
<text x="87" y="50.4">C12</text>
<text x="159.8" y="48.9">SENSOR_VP</text>
<text x="159.8" y="51.5">SENSOR_VN</text>
<text x="183.1" y="51.5">IO21</text>
<text x="184.5" y="48.9">RX</text>
<text x="280.8" y="53.5">PWR_FLAG</text>
<text x="292.8" y="49.6">GND</text>
<text x="306.8" y="50.1">0.1uF</text>
<text x="316.4" y="50.9">TPS2065</text>
<text x="318.9" y="48.6">U3</text>
<text x="357" y="51.7">U4</text>
<text x="92.2" y="58.5">GND</text>
<text x="159.8" y="54">IO34</text>
<text x="159.8" y="56.6">IO35</text>
<text x="159.8" y="59.1">IO32</text>
<text x="183.1" y="54">IO19</text>
<text x="183.1" y="56.6">IO18</text>
<text x="184.1" y="59.1">IO5</text>
<text x="314.7" y="55.3">GND</text>
<text x="314.7" y="57.8">IN</text>
<text x="321.6" y="57.8">OUT</text>
<text x="352.5" y="54">AP7361C-33E</text>
<text x="353.3" y="57.8">VI</text>
<text x="360.4" y="57.8">VO</text>
<text x="85.9" y="63.1">R24</text>
<text x="85.9" y="65.4">10K</text>
<text x="159.8" y="64.2">IO25</text>
<text x="159.8" y="61.6">IO33</text>
<text x="184.1" y="61.6">IO4</text>
<text x="184.1" y="64.2">IO0</text>
<text x="206.7" y="63.8">10K</text>
<text x="207.2" y="61.5">R1</text>
<text x="314.7" y="60.4">EN</text>
<text x="322.7" y="60.4">OC</text>
<text x="348.6" y="60.5">C4</text>
<text x="348.7" y="62.8">10uF</text>
<text x="358.8" y="62" transform="rotate(-90 358.8 62)">GND</text>
<text x="372.7" y="60.5">C5</text>
<text x="372.8" y="62.8">10uF</text>
<text x="159.8" y="66.7">IO26</text>
<text x="159.8" y="69.3">IO27</text>
<text x="159.8" y="71.8">IO14</text>
<text x="183.1" y="69.3">IO15</text>
<text x="184.1" y="66.7">IO2</text>
<text x="282.6" y="70.9">SW_Push_SPDT</text>
<text x="287.7" y="68.5">SW1</text>
<text x="361.2" y="69.3">PWR_FLAG</text>
<text x="159.8" y="74.3">IO12</text>
<text x="159.8" y="76.9">IO13</text>
<text x="210.3" y="75">GND</text>
<text x="356.3" y="75">GND</text>
<text x="102.5" y="87.7">Dsub15_Female</text>
<text x="108.3" y="85.4">J2</text>
<text x="273.8" y="86.4">GND</text>
<text x="327" y="88.5">C6</text>
<text x="339.7" y="88.5">C7</text>
<text x="72.2" y="94.3">402</text>
<text x="72.5" y="92">R2</text>
<text x="327.1" y="90.8">22uF</text>
<text x="339.9" y="90.8">0.1uF</text>
<text x="64.4" y="100.9">R25</text>
<text x="72.5" y="100.9">R3</text>
<text x="328.4" y="101.6">GND</text>
<text x="64.6" y="103.2">402</text>
<text x="72.2" y="103.2">402</text>
<text x="72.2" y="112.1">402</text>
<text x="72.5" y="109.8">R4</text>
<text x="64.4" y="117.4">R26</text>
<text x="64.6" y="119.7">402</text>
<text x="72.2" y="119.7">402</text>
<text x="72.5" y="117.4">R5</text>
<text x="214.7" y="116.5">FT231XS</text>
<text x="217.3" y="114.2">U1</text>
<text x="318.4" y="119.2">Reset1</text>
<text x="311.9" y="120.2">R19</text>
<text x="311.9" y="122.5">10K</text>
<text x="317.2" y="121.5">SW_Push</text>
<text x="360.3" y="123.7">R21</text>
<text x="72.2" y="128.6">402</text>
<text x="72.5" y="126.3">R6</text>
<text x="205.5" y="126.4">3V3OUT</text>
<text x="216.5" y="126.7" transform="rotate(-90 216.5 126.7)">VCC</text>
<text x="221.6" y="128.6" transform="rotate(-90 221.6 128.6)">VCCIO</text>
<text x="227.7" y="128.9">RXD</text>
<text x="227.9" y="131.5">RTS</text>
<text x="227.9" y="126.4">TXD</text>
<text x="313" y="129.1">C2</text>
<text x="313.1" y="131.4">10nF</text>
<text x="360.3" y="126">10K</text>
<text x="376.3" y="127.8">Q3</text>
<text x="376.5" y="130.1">BSS138</text>
<text x="64.4" y="133.9">R27</text>
<text x="64.6" y="136.2">402</text>
<text x="72.2" y="136.2">402</text>
<text x="72.5" y="133.9">R7</text>
<text x="99.8" y="132.1">GND</text>
<text x="205.5" y="136.6">USBDP</text>
<text x="205.5" y="134">USBDM</text>
<text x="227.8" y="136.6">DTR</text>
<text x="227.9" y="134">CTS</text>
<text x="205.5" y="141.6">RESET</text>
<text x="227.6" y="141.6">DCD</text>
<text x="227.7" y="139.1">DSR</text>
<text x="308.1" y="138.5">GND</text>
<text x="360.3" y="140.2">R22</text>
<text x="360.3" y="142.6">10K</text>
<text x="194.9" y="148.1">C1</text>
<text x="225.4" y="149.3">CBUS0</text>
<text x="229.6" y="144.2">RI</text>
<text x="318.8" y="149.7">Boot1</text>
<text x="376.3" y="144.2">Q4</text>
<text x="376.5" y="146.5">BSS138</text>
<text x="195.1" y="150.5">0.1uF</text>
<text x="225.4" y="154.3">CBUS2</text>
<text x="225.4" y="151.8">CBUS1</text>
<text x="311.9" y="152">R20</text>
<text x="311.9" y="154.3">10K</text>
<text x="317.2" y="152">SW_Push</text>
<text x="189.9" y="157.5">GND</text>
<text x="216.5" y="159" transform="rotate(-90 216.5 159)">GND</text>
<text x="221.6" y="159" transform="rotate(-90 221.6 159)">GND</text>
<text x="225.4" y="156.9">CBUS3</text>
<text x="278.9" y="159.6">R18</text>
<text x="278.9" y="161.9">10K</text>
<text x="313" y="159.6">C3</text>
<text x="313.1" y="161.9">10nF</text>
<text x="252.2" y="164.4">1K</text>
<text x="252.2" y="162.1">R16</text>
<text x="259.8" y="164.4">1K</text>
<text x="259.9" y="162.1">R17</text>
<text x="280" y="167.2">D4</text>
<text x="219.2" y="172.8">GND</text>
<text x="241.2" y="169.6">LED-G</text>
<text x="244.8" y="171.9">D2</text>
<text x="260.5" y="172.2">D3</text>
<text x="260.7" y="169.6">LED-G</text>
<text x="280.4" y="169.6">LED-R</text>
<text x="308.1" y="168.9">GND</text>
<text x="101.1" y="178.6">R11</text>
<text x="275" y="176.6">GND</text>
<text x="379.4" y="177.4">J3</text>
<text x="381.1" y="179.7">10118194-0001LF</text>
<text x="101.2" y="180.9">270</text>
<text x="115.1" y="182.3" transform="rotate(-90 115.1 182.3)">C8</text>
<text x="117.4" y="182.2" transform="rotate(-90 117.4 182.2)">10uF</text>
<text x="136.9" y="185.7">J6</text>
<text x="343.6" y="185.5">GND</text>
<text x="101.1" y="190.1">R14</text>
<text x="113.6" y="190.1">C9</text>
<text x="137.2" y="188">AudioJack2_Ground</text>
<text x="356.3" y="190.5">GND</text>
<text x="101.2" y="192.4">150</text>
<text x="113.7" y="192.4">10nF</text>
<text x="102.3" y="199.4">GND</text>
<text x="308.1" y="205.3">R23</text>
<text x="308.1" y="207.6">10K</text>
<text x="312.2" y="209.2">SW_Push</text>
<text x="314.3" y="206.8">IO35</text>
<text x="62.9" y="226.9">R8</text>
<text x="79.5" y="226.9">R9</text>
<text x="218.2" y="227.4">Micro_SD_Card</text>
<text x="223.8" y="225.1">J4</text>
<text x="40.1" y="231.2">Mini-DIN-6</text>
<text x="42.8" y="228.9">PS2</text>
<text x="63" y="229.2">10K</text>
<text x="79.5" y="229.2">10K</text>
<text x="191.3" y="228.2">R12</text>
<text x="191.3" y="230.5">10K</text>
<text x="319.5" y="228.6">GND</text>
<text x="68.7" y="239.5">Q1</text>
<text x="208" y="235.6">DAT2</text>
<text x="208" y="238.2">DAT3/CD</text>
<text x="33.6" y="243.2">1uF</text>
<text x="33.7" y="240.9">C11</text>
<text x="66.6" y="241.8">BSS138</text>
<text x="164.5" y="245.9">C13</text>
<text x="208" y="240.7">CMD</text>
<text x="208" y="243.2">VDD</text>
<text x="208" y="245.8">CLK</text>
<text x="56.6" y="249">GND</text>
<text x="64" y="248.8">BSS138</text>
<text x="66.2" y="247.4">Q2</text>
<text x="164.4" y="248.2">1uF</text>
<text x="208" y="248.3">VSS</text>
<text x="208" y="250.9">DAT0</text>
<text x="173.4" y="252.8">GND</text>
<text x="208" y="253.4">DAT1</text>
<text x="64.3" y="258.6">R28</text>
<text x="64.3" y="260.9">10K</text>
<text x="79.5" y="258.6">R29</text>
<text x="79.5" y="260.9">10K</text>
<text x="193.8" y="258.6">R13</text>
<text x="193.8" y="260.9">10K</text>
<text x="201.4" y="258.6">R15</text>
<text x="201.4" y="260.9">10K</text>
<text x="235.1" y="258.5">SHIELD</text>
</g>
<g font-size="1.8">
<text x="193" y="40.4">VGA_HSYNC</text>
<text x="145.4" y="43">3V3</text>
<text x="147.3" y="45.5">EN</text>
<text x="193" y="43">VGA_R1</text>
<text x="196.8" y="45.5">Tx</text>
<text x="149.8" y="53.1">IO34</text>
<text x="193" y="50.6">VGA_R0</text>
<text x="193" y="53.1">VGA_G1</text>
<text x="195.6" y="48">BRx</text>
<text x="210.8" y="48">Rx</text>
<text x="73.7" y="54.4">3V3</text>
<text x="73.7" y="56.9">IO26</text>
<text x="73.7" y="59.5">IO34</text>
<text x="147" y="58.2">PS2_DAT</text>
<text x="147.7" y="55.7">E_SW1</text>
<text x="193" y="55.7">VGA_G0</text>
<text x="193" y="58.2">VGA_B1</text>
<text x="293.4" y="56.9">VBUS</text>
<text x="334" y="56.9">USB5V</text>
<text x="375.3" y="56.9">3V3</text>
<text x="147" y="60.7">PS2_CLK</text>
<text x="147.3" y="63.3">IO25</text>
<text x="147.3" y="65.8">IO26</text>
<text x="193" y="60.7">VGA_B0</text>
<text x="195.6" y="63.3">IO0</text>
<text x="195.6" y="65.8">IO2</text>
<text x="142.7" y="68.4">VGA_VSYNC</text>
<text x="147.3" y="70.9">IO14</text>
<text x="195.6" y="68.4">IO15</text>
<text x="147.3" y="73.4">IO12</text>
<text x="147.3" y="76">IO13</text>
<text x="327.1" y="78.5">3V3</text>
<text x="41.9" y="96.3">VGA_R1</text>
<text x="41.9" y="105.2">VGA_R0</text>
<text x="122.4" y="106.5">VGA_HSYNC</text>
<text x="122.4" y="111.5">VGA_VSYNC</text>
<text x="41.9" y="114.1">VGA_G1</text>
<text x="188.6" y="119.2">3V3</text>
<text x="306.7" y="116.6">3V3</text>
<text x="41.9" y="121.7">VGA_G0</text>
<text x="242.6" y="125.5">Rx</text>
<text x="303.5" y="125.5">EN</text>
<text x="382.3" y="123">EN</text>
<text x="41.9" y="130.6">VGA_B1</text>
<text x="242.6" y="128.1">Tx</text>
<text x="242.6" y="130.6">RTS</text>
<text x="350.5" y="128.1">DTR</text>
<text x="176.5" y="133.1">USBDM</text>
<text x="176.5" y="135.7">USBDP</text>
<text x="242.6" y="135.7">DTR</text>
<text x="41.9" y="138.2">VGA_B0</text>
<text x="306.7" y="148.4">3V3</text>
<text x="350.5" y="144.6">RTS</text>
<text x="382.3" y="149.6">IO0</text>
<text x="269.2" y="153.5">USB5V</text>
<text x="302.3" y="156">IO0</text>
<text x="91.4" y="170">IO25</text>
<text x="237.5" y="173.8">3V3</text>
<text x="346.7" y="170">VBUS</text>
<text x="350.5" y="172.5">USBDM</text>
<text x="127" y="175">AudioOut</text>
<text x="350.5" y="175">USBDP</text>
<text x="306.1" y="197.9">3V3</text>
<text x="293.7" y="213.1">E_SW1</text>
<text x="60.7" y="220.6" transform="rotate(-90 60.7 220.6)">USB5V</text>
<text x="77.2" y="218.5" transform="rotate(-90 77.2 218.5)">3V3</text>
<text x="193" y="219.5">3V3</text>
<text x="27.9" y="237.3">USB5V</text>
<text x="81.3" y="234.7">PS2_CLK</text>
<text x="182.9" y="237.3">IO15</text>
<text x="182.9" y="239.8">IO13</text>
<text x="175.3" y="242.4">3V3</text>
<text x="182.9" y="244.9">IO14</text>
<text x="81.3" y="250">PS2_DAT</text>
<text x="182.9" y="250">IO12</text>
<text x="53.3" y="262.7">USB5V</text>
<text x="86.4" y="262.7">3V3</text>
<text x="184.1" y="262.7">3V3</text>
</g>
<g font-size="1.8" fill="#0000c2">
<text x="99.1" y="161.1">Audio</text>
<text x="68.6" y="185.2">Output: Line level 0.0V-1.0V</text>
<text x="40.6" y="225.8">PS/2</text>
<text x="151.1" y="224">HSPI - SD</text>
<text x="151.1" y="226">IO15:CS(SS) -&gt; DAT3</text>
<text x="151.1" y="228.1">IO14:CLK -&gt; CLK</text>
<text x="151.1" y="230.1">IO12:MISO -&gt; DAT0</text>
<text x="151.1" y="232.2">IO13:MOSI -&gt; CMD</text>
</g>
<g font-size="1.4" fill="#840000">
<text x="360.3" y="170">1</text>
<text x="360.3" y="172.5">2</text>
<text x="360.3" y="175">3</text>
<text x="360.3" y="177.6">4</text>
<text x="359.8" y="185.2">S1</text>
<text x="360.3" y="180.1">5</text>
<text x="360.8" y="185.2">2</text>
</g>
<g font-size="1.4" fill="#008484">
<text x="364.2" y="170.7">1</text>
<text x="364.2" y="173.3">2</text>
<text x="364.2" y="175.8">3</text>
<text x="364.2" y="178.3">4</text>
<text x="364.2" y="180.9">5</text>
<text x="364.2" y="186">SHIELD</text>
</g>
</svg>
